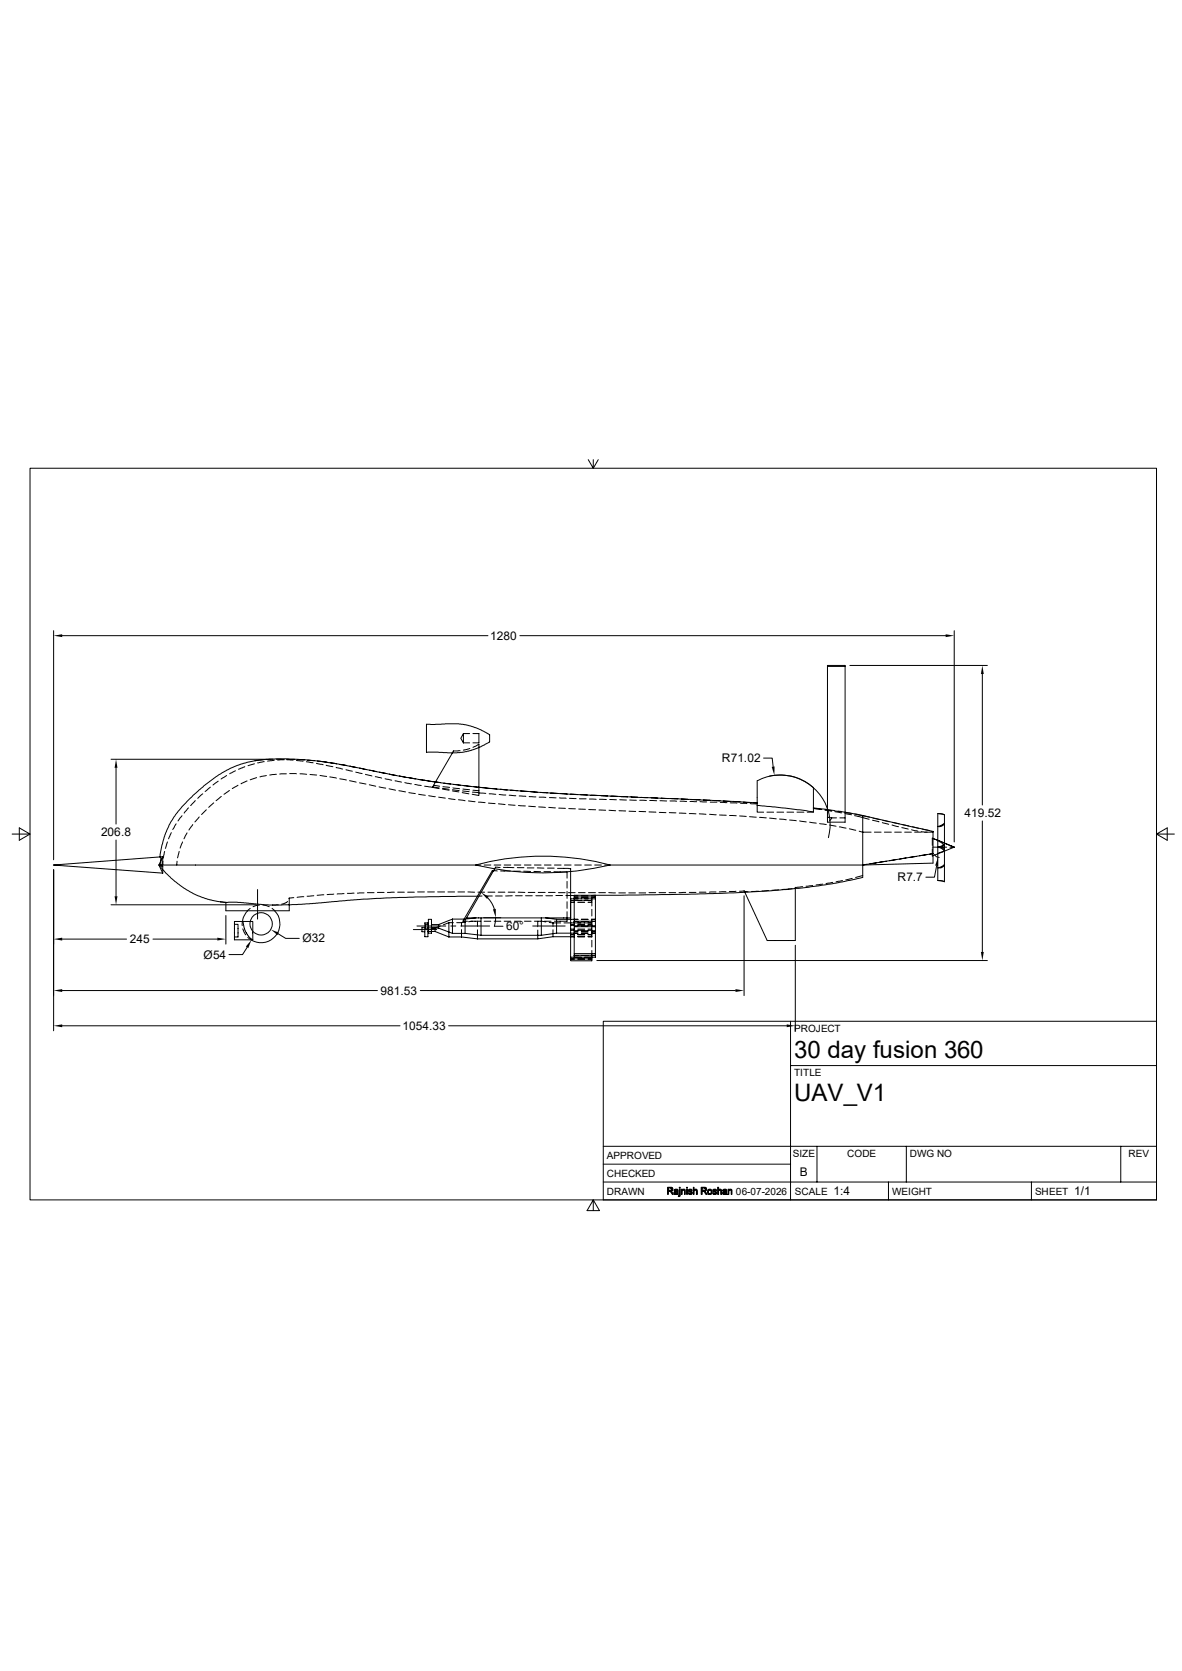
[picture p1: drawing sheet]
<svg xmlns="http://www.w3.org/2000/svg" width="210mm" height="297mm" viewBox="0 0 210 297" stroke-linecap="round" stroke-linejoin="round" font-family="sans-serif">
<g fill="none" stroke="#000" stroke-width=".18">
<path d="M5.3 83.2h200.2v130.1h-200.2zM104.5 81.7l.9 1.5v-1.5M106.3 81.7l-.9 1.5M9.5 112.1v40.7M11 113h75.7M92.4 113h75.6M147 118.3v27.8M147.1 118.3h3.1v27.8h-3.1M147.1 118.4h3.1M151 118.3h24.4M169.5 112.1v37.5M174.5 119.8v23.3"/>
<path d="M19.7 135h28.3M20.6 136.5v10M37.4 139.9l-1 .8M38.8 138.9l-1 .6M40.3 137.8l-1 .7M41.8 137l-1 .5M42.3 139.6l-1 .6M43.5 136.3l-1.1 .4M43.9 138.8l-1.1 .5M45.2 135.8l-1.1 .3M45.3 135.2l-3.1 .8-2.7 1.3-3.3 2.4-3 2.8-2 2.3-1.2 1.9-.8 2.1-.8 3.5M45.3 135.2l3.8-.3h3.1l3.4 .3 5.5 .8 8.3 1.7 5.6 .9 12.5 1.6a769.1 769.1 0 0 0 38.6 2l8.4 .5"/>
<path d="M45.6 138.2l-1.2 .4M46.7 135l-1.4 .2M46.9 135.4l-1.1 .2M47.3 137.8l-1.1 .3M48.5 135h-1.2M48.7 135.1l-1.2 .2M49.1 135h1.2M49.1 137.6l-1.2 .2M50.5 135l-1.2 .1M50.9 135l1.2 .1M50.9 137.5l-1.2 .1M51.1 135h1.2"/>
<path d="M51.5 137.5h1.2M52.7 135.2l1.1 .1M52.9 135l1.2 .1M53.3 137.5l1.2 .1M54.4 135.4l1.2 .2M54.7 135.1l1.1 .1M55.1 137.7l1.2 .1M56.2 135.7l1.2 .2M56.4 135.3l1.7 .2M56.9 137.8l1.1 .2M58 136l1.1 .3M58.6 138.1l1.2 .2"/>
<path d="M58.7 135.6l1.1 .2M59.7 136.4l1.2 .3M60.4 138.4l1.2 .2M60.4 135.8l1.2 .3M61.5 136.8l1.1 .3M62.1 138.8l1.2 .2M62.2 136.2l1.1 .2M63.2 137.2l1.1 .3M63.9 139.1l1.1 .3M63.9 136.5l1.2 .3M64.9 137.6l1.2 .3M65.6 139.5l1.2 .2"/>
<path d="M65.7 136.9l1.1 .2M66.7 138l1.1 .3M67.4 139.9l1.1 .2M67.4 137.2l1.2 .3M68.4 138.4l1.2 .3M69.2 137.6l1.2 .2M70.2 138.8l1.1 .2M71 137.9l1.1 .2M71.9 139.1l1.2 .2M72.7 138.3l1.2 .1M73.7 139.4l1.1 .2M74.5 138.6l2.9 .4"/>
<path d="M75.4 139.7l1.4 .3M76.8 140l1.2 .2M76.9 139.9l1.1 .1M77.4 139l.9 .1M77.4 139l-.4 .6M78.1 139.7l-1.1-.1-.2 .4M78.7 139.8l1.2 .2M78.9 139.2l1.2 .2M80.4 133.8l-3 5.2M80.6 139.4l1.2 .2M81.7 133.4l-.5 .1a.49 .49 0 0 0-.8 .3M82.3 130.4v1.6"/>
<path d="M82.3 130.4l-.4 .8 .4 .8M82.3 132h1.1M82.3 130.4h1.1M82.4 139.7l1.2 .1M83.5 133.1l-1.2 .2M84 132.8l.7-.3a.23 .23 0 0 1 .3-.2 .23 .23 0 0 1 .1 .4v.1M84 130.4h1.1v1.6h-1.1M84.2 139.8l4.1 .5M85.1 132.8l-2.3 .8-2.4 .2M85.1 132.8l1.3-.6a.72 .72 0 0 0 .6-1 .9 .9 0 0 0-.8-1.1l-1.7-.8-2.2-.6h-6.5v5l4.6 .1M85.1 132.8v7.7M134.5 138.7v4.5"/>
<path d="M134.6 138.8a8.5 8.5 0 0 1 9.9 1.3v4.2M135.7 134.7h1.5l.2 1.6M136.7 138a8.9 8.9 0 0 1 10.5 10.9M2.2 148.3h3.1l-1.9-1.1v2.2l1.9-1.1M9.5 154.6v28.6M20.6 149.3v10M28.2 153.8l2.2 2.3 2.7 2.1 1.2 .6 1.7 .8 3.2 .7M28.2 153.8l.7 1.4M28.4 152.3l.2 .2-.1 1.3M28.4 152.3h.5v1.5M28.4 152.3l-18.9 1.5 19.4 1.4M28.5 153.8l.4 .2"/>
<path d="M28.5 153.8h-.3l.7 .2M28.5 153.8h56.9M28.9 154v1.2M28.9 152.3l-.7 1.5M29 153.1l-.1 .7M29.3 151.3l-.3 1.2M29.8 149.6l-.4 1.2M30.4 148l-.4 1.1M31.3 146.4l-.6 1M31.5 153.1l-.1 .7M31.8 151.3l-.3 1.2M32.3 145l-.7 .9"/>
<path d="M32.4 149.6l-.4 1.1M33.2 148l-.5 1.1M33.5 143.6l-.8 .9M34.2 146.6l-.6 .9M34.7 142.3l-.8 .9M35.4 145.2l-.8 .9M36 141.1l-.9 .8M36.7 143.9l-.9 .9M38 142.7l-.9 .8M39.3 141.6l-.9 .7M40.8 140.5l-1 .7M45.8 158.1v5.3"/>
<path d="M51.4 159.6v2.3h-11.3v-1.5M51.4 159.6v.1M52.2 159.6h-.8M54 159.4l-1.2 .1M55.8 159.2l-1.2 .1M57.5 159l-1.2 .1M59.3 158.9l-1.2 .1M61.1 158.8l-1.2 .1M62.9 158.7l-1.2 .1M64.7 158.7h-1.2M65.3 158.7h1.2M67.1 158.6h1.1"/>
<path d="M69.1 140.2l1.2 .3M70.1 158.6h-1.3M70.7 158.6h1.1M70.9 140.5l1.2 .3M72.4 158.6h1.2M72.6 140.9l1.2 .2M74.2 158.5h1.2M74.4 141.2l1.2 .2M76 158.5h1.2M76.2 141.4l1.1 .2M77.8 158.5h1.2M77.9 141.7l1.2 .2"/>
<path d="M78.6 140.1l1.2 .2M78.6 140.3l1.2 .2M79.6 158.5h1.2M79.7 141.9l1.2 .2M80.4 140.4l1.2 .1M80.4 140.6l1.1 .2M80.5 140l1.2 .2M81.4 158.5h1.1M81.4 142.2l1.2 .1M82.1 140.9l1.2 .2M82.2 140.6l1.2 .1M82.3 140.3l1.1 .1"/>
<path d="M83.1 158.5l1.2 .1M83.2 142.4l1.2 .1M83.9 140.8l1.2 .1M84 140.5h1.1v.4M84.5 153.8a45.9 45.9 0 0 1 23.9 0 51.9 51.9 0 0 1-23.9 0zM84.9 158.6h1.2M85 142.6l1.2 .1M85.1 140.9v.5l-1.2-.2M85.1 140.9l1.2 .1M85.6 159.3l-16.9 .3-6.9 .4-6.9 .7-6.5 .2M86 153.8h1.2M86.3 159.3h1.2"/>
<path d="M86.7 159.6a4.8 4.8 0 0 1 1.1 2M86.7 158.6h1.2M86.8 142.7l1.2 .1M86.9 141.1l1.2 .1M87.8 153.8h1.2M88.1 159.3h1.1M88.3 154.8h-.8l-5.2 8.9h.8M88.5 158.6h1.2M88.6 142.9l1.1 .1M88.7 141.2l1.2 .1M88.9 154.2l-.8-.1-5.2 9.1h18.5M88.9 140.3l1.2 .1"/>
<path d="M88.9 154.8h1.8M89.5 154.2h1.8M89.6 153.8h1.2M90.3 158.6h1.2M90.3 143l1.2 .1M90.5 141.4h1.2M90.7 140.5h1.2M91 159.2l-1.2 .1M91.3 154.9h1.2M91.4 153.8h1.1M91.6 159.2h1.2M91.9 154.2h1.2"/>
<path d="M92.1 158.6h1.2M92.1 143.2l1.2 .1M92.2 141.5l1.2 .1M92.5 140.6l1.2 .1M93 154.9h1.3M93.2 153.8h1.2M93.4 159.2h1.2M93.7 154.3h1.2M93.9 158.6h1.1M93.9 143.3l1.2 .1M94 141.6h1.2M94.3 140.7l1.2 .1"/>
<path d="M94.9 154.9h1.2M95 153.8h1.1M95.2 159.2h1.2M95.5 154.3h1.1M95.6 158.6h1.3M95.7 143.4l1.2 .1M95.8 141.7h1.2M96.1 140.8l1.1 .1M96.6 154.9h1.2M96.7 153.8h1.2M97 159.2h1.2M97.3 154.3h1.2"/>
<path d="M97.5 158.6h1.1M97.5 143.5l1.2 .1M97.6 141.8h1.2M97.8 141h1.2M98.4 154.9l2.4 .1v1.1M98.5 153.8h1.2M98.8 159.2h1.1M99.1 154.3l2.3 .1v10M99.2 158.7h1.2M99.3 143.6l1.2 .1M99.4 141.8l1.2 .1M99.6 141.1h1.2"/>
<path d="M100.3 153.8h1.2M100.5 159.2h2.2M100.8 156.7v1.2M100.8 158.5v1.2M101 158.7h1.2M101 143.7l1.2 .1M101.2 141.9h1.2M101.4 141.1l1.2 .1M101.4 159.8h4.4M102 159.4v-.3h3.8v.3M102 159.5h.7M102.1 153.8h1.2"/>
<path d="M102.8 158.7h1.2M102.8 143.8h1.2M103 142h1.1M103.2 141.3h1.2M103.3 159.2h1.2M103.3 159.5h1.2M103.9 153.8h1.2M104.6 158.7h1.2M104.6 143.9h1.2M104.7 142l1.2 .1M105 141.4h1.2M105.1 159.5h.7"/>
<path d="M105.2 159.8v.3M105.7 153.8h1.1M106.4 158.7h1.2M106.4 144h1.2M106.5 142.1h1.2M106.8 141.4l1.1 .1M107.4 153.8h45.9M108.2 158.7h1.1M108.2 144l1.2 .1M108.3 142.1l1.2 .1M108.5 141.5l1.2 .1M109.9 158.7h1.2"/>
<path d="M110 144.1h1.2M110.1 142.2h1.2M110.3 141.6h1.2M111.7 158.7h1.2M111.8 144.2h1.1M111.9 142.2h1.2M112.1 141.6l1.2 .1M113.5 158.7h1.2M113.5 144.2l1.2 .1M113.7 142.2l1.2 .1M113.9 141.7l1.2 .1M115.3 158.7h1.2"/>
<path d="M115.3 144.3l1.2 .1M115.4 142.3h1.3M115.7 141.8l1.2 .1M117.1 158.7h1.2M117.1 144.4h1.2M117.3 142.3l1.1 .1M117.5 141.9h1.2M118.9 158.7h1.2M118.9 144.4l1.2 .1M119 142.4h1.2M119.3 141.9l1.1 .1M120.7 144.5l1.2 .1"/>
<path d="M120.8 142.4l1.2 .1M121 142l1.2 .1M121.8 158.6l-1.2 .1M122.5 158.6h1.2M122.5 144.6l1.2 .1M122.6 142.5h1.2M122.8 142.1l1.6 .1M124.2 158.6h1.2M124.2 144.7h1.2M124.4 142.5h1.2M125 142.2h1.2M126.1 144.7l1.2 .1"/>
<path d="M126.2 142.6h1.2M126.7 142.3h1.2M127.2 158.5l-1.2 .1M127.8 144.9h1.2M128 142.6l1.2 .1M128.5 142.4l1.2 .1M129 158.5h-1.2M129.6 144.9l1.2 .1M129.8 142.7h1.1M130.3 142.5h1.2M130.8 158.4l-1.2 .1M131.4 145l1.2 .1"/>
<path d="M131.5 142.7l1.2 .1M132.1 142.6l1.2 .1M132.2 158.4h-.8M132.2 158.4l.7 .1M132.2 159.2v17.8M133.2 145.2h1.2M133.3 142.8l1.2 .1M133.9 142.7h.6M134.5 143.2v1.2h1.2M134.5 143.2l5 .4 5 .7M134.8 158.4l-1.2 .1M135 145.3l1.1 .1"/>
<path d="M136.3 144.4h1.2M136.6 158.3l-1.2 .1M136.7 145.4l1.2 .1M138 144.4h1.2M138.3 158.2h-1.1M138.5 145.6l1.2 .1M139.8 144.4h1.2M140.3 145.8l1.2 .1M140.8 157.9l-1.9 .2M141.6 144.4h1.2M142.1 145.9l1.2 .2M142.6 157.6l-1.3 .1v9.5h-5l-4.1-8.8"/>
<path d="M143.8 146.1l1.2 .2M144.4 157.4l-1.2 .1M144.5 144.3l-1.1 .1M144.5 143.7l1.5 .1M144.5 143.7l1.5 .2M144.5 143.6l3.8 .5M145.6 146.4l1.2 .2M146.2 157.1l-1.2 .2M146.6 143.9l1.1 .2M146.6 144l1.2 .2M147 145.3l.8 .1M147.4 146.6l1.1 .3"/>
<path d="M147.8 145.4l-.4 .5M147.8 145.4h.8M148 156.8l-1.2 .3M148.3 144.1l1.2 .2M148.3 144.3l1.2 .2M148.9 144.2l4.4 .7M149.1 147l1.2 .2M149.2 145.4h1M149.7 156.5l-1.2 .3M150.1 144.4l1.2 .2M150.1 144.6l1.2 .2M150.9 147.3l1.2 .3"/>
<path d="M151.4 156.1l-1.1 .3M151.8 144.7l2.7 .5M151.8 144.9l2.6 .7M152.7 147.7l.6 .2h1.5M153.3 155.6l-1.3 .4M153.3 153.8v2.2l-5.5 1.1-5.5 .8-5.2 .4-9 .5-23 .4M153.3 144.9v8.9M153.3 144.9l11.8 2.7M154 153.6l-.7 .2M155 145.8l1.2 .3M155.1 145.4l1.2 .3M155.4 147.9h1.1"/>
<path d="M155.7 153.4l-1.1 .1M156.8 146.2l1.1 .3M156.8 145.8l1.2 .2M157.1 147.9h1.3M157.5 153.1l-1.2 .1M158.5 146.6l1.1 .3M158.6 146.2l1.2 .2M159 147.9h1.1M159.3 152.8l-1.2 .2M160.2 147.1l1.2 .3M160.3 146.6l1.2 .2M160.7 147.9h1.2"/>
<path d="M161 152.5l-1.1 .2M162 147.5l1.1 .2M162.1 146.9l1.1 .3M162.5 147.9h1.2M162.8 152.2l-1.2 .2M163.7 147.8l1 .1M163.8 147.4l1.3 .2M164.3 147.9h1.5M164.5 151.9l-1.1 .2M165.1 147.6l.7 .2v3.9M165.7 150.9v1.2l1.9-.7M165.7 150.6h.7"/>
<path d="M165.7 149l.1 .1M165.7 147.8h.1M165.8 151.7v1.7l-12.5 .4M165.8 149.1l-.1-.1v1.3M165.8 151.7l-.7 .1M165.8 151.7l-12.5 2.1M165.8 149.1l3.7 1.5M166 151.9a.88 .88 0 0 0 .9 .5M166.4 153.9l-.4 2h-1.5M166.6 150.6l.7 .2 .5 .5M166.6 150.6a.9 .9 0 0 1 1.2 .7M166.6 144.6l1.2 .2v11.9l-1.2-.2"/>
<path d="M166.6 156.5h.5l.7 .2M166.6 144.6h.5l.7 .2M166.6 149.4l.8 .5 .4 .7M166.6 150.6h.6M166.6 154.3l.7-.2 .5-.4a1 1 0 0 1-1.2 .6zM166.6 146.9l1.2-.6a1.04 1.04 0 0 1-1.2 .6zM166.6 150.6h.1M166.6 144.6v6M166.6 151.7v4.8M166.7 150.6l-.1 1.1M166.7 150.6l1.1-.6-.2 .4-.4 .2M166.7 150.6l1.1 .2-.6-.2"/>
<path d="M167 150.6h1.2M167.6 151.4l-1 .3M168.8 150.6h.7M169.5 150.6l-1.9 .8M174.5 145.9v23.3M205.5 148.3l1.9 1.1v-2.2l-1.9 1.1h3.2M11 176.1h56.1M11 166.9h11.5M19.7 160.8h25.8M27.2 166.9h11.4M39.2 160.3l.9 .1M40.1 160.4h2.1l6.2 .5"/>
<path d="M40.1 160.4h.1M40.1 162.7v5.1M41.7 164.3h.6v2.2h-.6M41.7 163.8h3.2v3.2h-3.2zM43.1 163.8v.7M43.1 165.1l.5 1.1M43.1 163.8l.6 1.9 1 1.3M43.9 168.4l-.8 1.3h-2.4M44 161.9l-.8 1.2-.1 .7M44.4 161.5l-.5 .4M46.1 160.9l-1.1 .3M46.7 160.9l1.1 .3"/>
<path d="M48.3 161.5l.6 .4M48.8 161.9a3.4 3.4 0 0 1-.1 4.7 3.4 3.4 0 0 1-4.7 0M49.4 160.8l-1 .1M49.4 166l1.4 .8h2.4M51.1 160.2l-1.1 .5M73.4 165.2h4.2M74.1 164.6h5.1M74.7 176.1h56M75.5 164.9h-.5v.7h.5M75.5 164h.5v2.5h-.5zM76 164.9h1.3M76 165.6h1.3"/>
<path d="M76.1 164.3h-.5v.7h.5M76.1 163.4h.6v2.5h-.6zM76.7 165h1.2M76.7 164.3h1.2M77.3 164.9v.7M77.3 165.6l2.5 .9M77.9 164.3v.7M77.9 165l2.5 .9M78.2 164.6l-.9 .3M79.8 164v2.5M79.8 164l-1 .4M79.8 164h.8"/>
<path d="M79.8 166.5h2.2M80.1 164.6h.9M80.4 163.4v2.5M80.4 163.4l-2.5 .9M80.4 163.4h2.2M80.4 165.9h2.2M81.2 164h.8M81.9 164.6h5.1M82 164v.6M82 165.2v1.3M82 166.5l2.8 .4M82.6 163.4v2.5"/>
<path d="M82.6 165.9l2.9 .3h10.7M82.7 163.9l-.7 .1M83.7 163.7h1.7M83.9 163.7l-.6 .1M84.6 163.2l-2 .2M84.8 163.7v1M84.8 165.3v1.6M85.5 163.2v3M85.9 163.1h3.1M86 163.7h1.2M87.8 163.7h1.2M88.1 163.1l-.3 1.5h1.6"/>
<path d="M89.6 163.7h1.2M91.4 163.7h1.2M93.2 163.7h1.2M94.7 164.6h5.7M95 163.7h1.1M95.5 163.7v1M95.5 165.3v1.6M96.2 163.2v3M96.3 163.7l.7 .2M96.7 163.7h1.2M96.9 163.2l2 .2M97.6 164h.7"/>
<path d="M98.3 164v.7M98.3 165.3v1.2M98.3 166.5l-2.8 .4h-10.7M98.3 164h1.3M98.3 166.5h3.8M98.9 163.4v2.5M98.9 165.9h3.8M98.9 163.4h3.8M98.9 165.9l-2.7 .3M100.2 164h5M100.8 162.1v1.6h-2.3M100.8 160.3v1.2"/>
<path d="M101.4 164.4v.7h.7M101.4 160.4h.7M101.4 166.1h.7M101.4 164.4h.7M101.4 166.2h.7M101.4 170.5h.7M101.4 160.1h.7M101.4 160.1h1.9M101.4 170.4h3.8M101.4 170.1h1.9M102 163.8v.7h.7M102 163.7v-4.3h3.8v4.3"/>
<path d="M102 169.8v.3h3.8v-.3M102 163.7h3.8M102 163.8h.7M102 165.5h.7M102 163.7v.1M102 169.5v.3M102 169.8h3.8M102 169.8h.7M102.1 165.4h-.7v5M102.7 160.4h1.2M102.7 166.1h1.2M102.7 165.4h1.2"/>
<path d="M102.7 164.4h1.2M102.7 165.1h1.2M102.7 166.2h1.2M102.7 166.5h1.2M102.7 170.5h1.2M102.7 160.1h1.2M103.3 163.8h1.2M103.3 164.5h1.2M103.3 165.5h1.2M103.3 165.9h1.2M103.3 163.4h1.2M103.3 169.8h1.2"/>
<path d="M103.9 160.1h1.3v.9M103.9 170.1h1.3M104.5 160.4h.7M104.5 166.1h.7M104.5 165.4h.7M104.5 164.4h.7M104.5 165.1h.7M104.5 166.2h.7M104.5 166.5h.7M104.5 170.5h.7M104.5 160.1h.7M105.1 163.8h.7"/>
<path d="M105.1 164.5h.7M105.1 165.5h.7M105.1 165.9h.7M105.1 163.4h.7M105.1 169.8h.7M105.2 164.4v1M105.2 169v1.8h-3.8v-.4M105.2 161.6v1.2M105.2 163.4v1M105.2 165.4v1.1M105.2 167.1v1.2M105.8 163.7v1"/>
<path d="M105.8 164.7h-3.8v4.8h3.8v.3M105.8 164.7v4.8M106 170.7h69.4M141.3 168v15.2M11 182.3h60.1M79.7 182.3h60.1M107.2 181.5h98.3v31.8h-98.3zM140.5 189.4h65M140.5 181.5v31.8M105.4 213.3l1.1 1.9h-2.2l1.1-1.9v1.9M107.2 210.1h98.3M107.2 206.9h33.3"/>
<path d="M107.2 203.8h98.3M145.2 203.8v6.3M157.9 210.1v3.2M161 203.8v6.3M183.3 210.1v3.2M199.1 203.8v6.3"/>
<circle cx="46.4" cy="164.2" r="1.98"/>
</g>
<g fill="#000" stroke="#000" stroke-width=".18">
<path d="M118.6 211l.9 .1-.8 .1v.4h.8l-.2 .1-.6 .1v.5h-.1z" fill-rule="evenodd"/>
<path d="M119 211.8h.3l.3 .5h-.1l-.2-.4z" fill-rule="evenodd"/>
<path d="M119.1 211.2h.4v.3l-.8 .1h.4a.22 .22 0 0 0 .3-.2 .22 .22 0 0 0-.3-.2z" fill-rule="evenodd"/>
<path d="M119.8 211.5h.3h-.1l-.1 .2-.1-.1z" fill-rule="evenodd"/>
<path d="M119.8 211.9h.5a.2 .2 0 0 0-.3 0 .2 .2 0 0 0 .1 .3l.2 .1a.3 .3 0 0 1-.4 0 .3 .3 0 0 1-.1-.4z" fill-rule="evenodd"/>
<path d="M120.1 212.2h.3z" fill-rule="evenodd"/>
<path d="M119.8 211.5l.2-.1a.31 .31 0 0 1 .3 0 .31 .31 0 0 1 .2 .3v.6h-.1v-.1h-.3l.2-.1v-.3h-.5h.5v-.3z" fill-rule="evenodd"/>
<path d="M120.6 212.5l.2 .1-.3 .1z" fill-rule="evenodd"/>
<path d="M120.7 211.4h.2l-.1 1.2h-.2z" fill-rule="evenodd"/>
<path d="M120.7 211h.2v.2h-.2z" fill-rule="evenodd"/>
<path d="M121.1 211.4l.3 .1-.2 .3v.5h-.1z" fill-rule="evenodd"/>
<path d="M121.2 211.5h.3z" fill-rule="evenodd"/>
<path d="M121.3 211.4a.29 .29 0 0 1 .4 0 .29 .29 0 0 1 .1 .4v.5h-.2v-.7l-.4-.1z" fill-rule="evenodd"/>
<path d="M122 211.4h.1v.9h-.1z" fill-rule="evenodd"/>
<path d="M122 211h.1v.2h-.1z" fill-rule="evenodd"/>
<path d="M122.3 211.5h.3a.23 .23 0 0 0 0 .3 .23 .23 0 0 0 .3 0 .33 .33 0 0 1 0 .5 .33 .33 0 0 1-.5-.1h.3a.18 .18 0 0 0 .1-.3 .18 .18 0 0 0-.3 0l-.2-.1z" fill-rule="evenodd"/>
<path d="M122.3 212l.4 .2h-.3z" fill-rule="evenodd"/>
<path d="M122.4 211.4a.35 .35 0 0 1 .6 .2l-.6-.1z" fill-rule="evenodd"/>
<path d="M123.2 211h.1v.5h.3l-.2 .1-.1 .7h-.1z" fill-rule="evenodd"/>
<path d="M123.3 211.5h.1a.3 .3 0 0 1 .4-.1 .3 .3 0 0 1 .1 .3v.6h-.2v-.8z" fill-rule="evenodd"/>
<path d="M124.6 211h.7l.2 .2h-.7v.4h.7l-.2 .1-.5 .1v.5h-.2z" fill-rule="evenodd"/>
<path d="M124.9 211.8l.3-.1 .4 .6h-.2l-.3-.5z" fill-rule="evenodd"/>
<path d="M125.1 211.2h.4l.1 .2-.1 .2h-.7h.3a.22 .22 0 0 0 .3-.2 .22 .22 0 0 0-.3-.2z" fill-rule="evenodd"/>
<path d="M125.8 211.5h.3a.35 .35 0 0 0-.2 .3 .35 .35 0 0 0 .2 .4h-.3z" fill-rule="evenodd"/>
<path d="M125.8 211.5a.45 .45 0 0 1 .6 .1 .45 .45 0 0 1 0 .6 .45 .45 0 0 1-.6 0h.3a.35 .35 0 0 0 .3-.4 .35 .35 0 0 0-.3-.3z" fill-rule="evenodd"/>
<path d="M126.7 211.5h.3h-.2l.1 .2a.33 .33 0 0 1 .4 .1 .33 .33 0 0 1-.1 .5l-.5-.1h.4a.27 .27 0 0 0 0-.3 .27 .27 0 0 0-.4-.1z" fill-rule="evenodd"/>
<path d="M126.6 212l.4 .2h-.3z" fill-rule="evenodd"/>
<path d="M126.7 211.4a.35 .35 0 0 1 .6 .2l-.6-.1z" fill-rule="evenodd"/>
<path d="M127.5 211h.2v.5h.2l-.2 .1v.7h-.2z" fill-rule="evenodd"/>
<path d="M127.7 211.4a.31 .31 0 0 1 .4 0 .31 .31 0 0 1 .1 .3v.6h-.1v-.7l-.4-.1z" fill-rule="evenodd"/>
<path d="M128.4 211.5h.4l-.2 .2-.2-.1z" fill-rule="evenodd"/>
<path d="M128.4 211.9l.6-.1a.25 .25 0 0 0-.3 .1 .25 .25 0 0 0 0 .3h.2a.31 .31 0 0 1-.4 .1 .31 .31 0 0 1-.1-.4z" fill-rule="evenodd"/>
<path d="M128.8 212.2h.2z" fill-rule="evenodd"/>
<path d="M128.5 211.5a.34 .34 0 0 1 .4-.1 .34 .34 0 0 1 .2 .3l.1 .6-.4-.1 .2-.4h-.5h.2a.18 .18 0 0 0 .2 0 .18 .18 0 0 0 0-.3z" fill-rule="evenodd"/>
<path d="M129.5 211.5h.3z" fill-rule="evenodd"/>
<path d="M129.4 211.4l.2 .1-.1 .2v.6h-.1z" fill-rule="evenodd"/>
<path d="M129.5 211.5a.3 .3 0 0 1 .4-.1 .3 .3 0 0 1 .1 .4v.5h-.1v-.7z" fill-rule="evenodd"/>
</g>
<g fill="#000">
<path d="M9.5 113l1.5-.3v.5zM168 112.7l1.5 .3-1.5 .2zM174.5 118.3l.3 1.5h-.5zM20.6 135l.3 1.5h-.5zM137.1 136.3l.5-.1v1.6zM20.4 159.3h.5l-.3 1.5zM85.5 158.6l1.3 .8-.3 .4zM166.7 152.4v1.6l-.5-.2zM9.5 176.1l1.5-.3v.5zM9.5 166.9l1.5-.2v.5zM38.6 166.7l1.5 .2-1.5 .3zM44.7 167.1l-.6 1.4-.4-.3z"/>
<path d="M48.1 165.2l1.5 .6-.3 .4zM87.6 161.6l.5-.1v1.6zM130.7 175.8l1.5 .3-1.5 .2zM174.3 169.2h.5l-.3 1.5zM9.5 182.3l1.5-.2v.5zM139.8 182.1l1.5 .2-1.5 .3z"/>
</g>
<g font-size="4.3">
<text x="141.1" y="188.1">30 day fusion 360</text>
<text x="141.1" y="195.6">UAV_V1</text>
</g>
<g font-size="2.1">
<text x="87.1" y="113.7">1280</text>
<text x="128.3" y="135.5">R71.02</text>
<text x="17.9" y="148.6">206.8</text>
<text x="171.4" y="145.2">419.52</text>
<text x="159.5" y="156.7">R7.7</text>
<text x="23.1" y="167.7">245</text>
<text x="53.7" y="167.5">Ø32</text>
<text x="89.9" y="165.4">60°</text>
<text x="36.2" y="170.4">Ø54</text>
<text x="67.6" y="176.8">981.53</text>
<text x="71.5" y="183.1">1054.33</text>
<text x="142.1" y="209">B</text>
<text x="148.1" y="212.5">1:4</text>
<text x="190.9" y="212.5">1/1</text>
</g>
<g font-size="1.8">
<text x="141.1" y="183.4">PROJECT</text>
<text x="141.1" y="191.3">TITLE</text>
<text x="107.8" y="209.2">CHECKED</text>
<text x="107.8" y="206">APPROVED</text>
<text x="140.8" y="205.7">SIZE</text>
<text x="150.5" y="205.7">CODE</text>
<text x="161.7" y="205.7">DWG NO</text>
<text x="200.5" y="205.7">REV</text>
<text x="107.8" y="212.3">DRAWN</text>
<text x="130.8" y="212.3">06-07-2026</text>
<text x="141.2" y="212.3">SCALE</text>
<text x="158.5" y="212.3">WEIGHT</text>
<text x="183.9" y="212.3">SHEET</text>
</g>
</svg>
